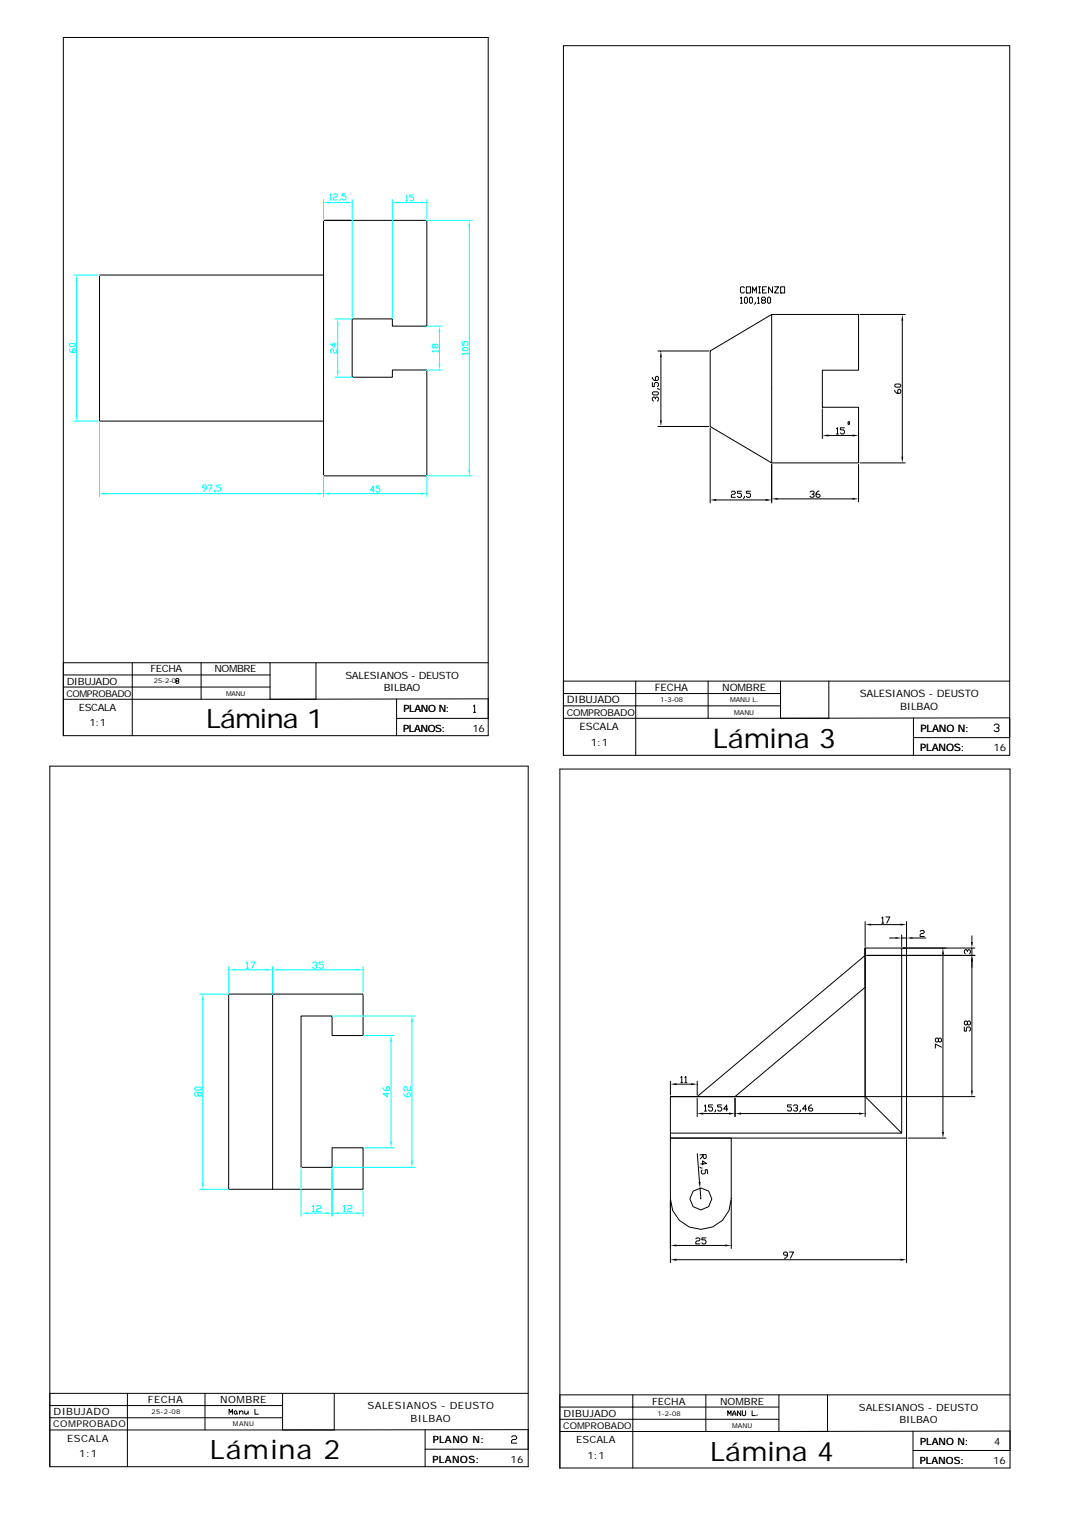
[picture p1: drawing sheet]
<svg xmlns="http://www.w3.org/2000/svg" width="210mm" height="297mm" viewBox="0 0 210 297" stroke-linecap="round" stroke-linejoin="round" font-family="sans-serif">
<path d="M19.5 53.9h43.9v28.6h-43.9zM63.4 68.2v-25h20.2v20.7h-6.7v-1.4h-7.9v11.4h7.9v-1.4h6.7v20.7h-20.2v-10.7" fill="none" stroke="#000" stroke-width=".2"/>
<path d="M14.5 53.9h4.7M15 55.1v26.2M14.5 82.5h4.7" fill="none" stroke="#0ff" stroke-width=".2"/>
<g fill="#0ff">
<path d="M15 53.9l.2 1.2h-.4z"/>
<path d="M14.8 81.3h.4l-.2 1.2z"/>
</g>
<path d="M13.6 68.5v.2l.4 .4h.5l.2-.2v-.4l-.2-.2-.3 .2v.6" fill="none" stroke="#0ff" stroke-width=".2"/>
<path d="M13.6 67.5l.2-.2h.7l.2 .4-.2 .2h-.7zM19.5 82.8v14.5M20.6 96.7h41.6M63.4 93.5v3.8" fill="none" stroke="#0ff" stroke-width=".2"/>
<g fill="#0ff">
<path d="M19.5 96.7l1.1-.2v.4z"/>
<path d="M62.3 96.5l1.1 .2-1.1 .2z"/>
</g>
<path d="M40.4 95.6h-.6l-.2-.4 .2-.2h.4l.2 .2v.6l-.4 .4h-.2M40.8 95h.7l-.5 1.2M42.1 96l-.2 .4M43.2 95h-.7v.4h.5l.2 .2v.4l-.2 .2h-.3l-.2-.2M63.4 93.5v3.8M64.5 96.7h18M83.6 93.5v3.8" fill="none" stroke="#0ff" stroke-width=".2"/>
<g fill="#0ff">
<path d="M63.4 96.7l1.1-.2v.4z"/>
<path d="M82.5 96.5l1.1 .2-1.1 .2z"/>
</g>
<path d="M83.9 43.2h8.6M91.9 44.4v47.6M73.3 96h-.7l.5-.8v1.2M74.4 95.2h-.7v.4h.5l.2 .2v.4l-.2 .2h-.3l-.2-.2M83.9 93.2h8.6" fill="none" stroke="#0ff" stroke-width=".2"/>
<g fill="#0ff">
<path d="M91.9 43.2l.2 1.2h-.4z"/>
<path d="M91.7 92h.4l-.2 1.2z"/>
</g>
<path d="M90.7 68.1h.8l.2 .4-.2 .2h-.8l-.2-.2zM91.7 69.3h-1.2l.2 .2M91.7 69.1v.4" fill="none" stroke="#0ff" stroke-width=".2"/>
<path d="M83.9 63.9h2.8M83.9 72.5h2.8M86.1 65.1v6.2M90.5 66.9v.8h.4v-.6l.2-.2h.4l.2 .2v.4l-.2 .2" fill="none" stroke="#0ff" stroke-width=".2"/>
<g fill="#0ff">
<path d="M86.1 63.9l.2 1.2h-.4z"/>
<path d="M85.9 71.3h.4l-.2 1.2z"/>
</g>
<path d="M65.6 62.5h3.1M65.6 73.9h3.1M66.1 63.7v9M85.2 67.6l.2-.2 .4 .2v.4l-.4 .2-.2-.2v-.4l-.3-.2-.2 .2v.4l.2 .2 .3-.2M85.8 68.6v.4M85.8 68.8h-1.1l.2 .2" fill="none" stroke="#0ff" stroke-width=".2"/>
<g fill="#0ff">
<path d="M66.1 62.5l.2 1.2h-.3z"/>
<path d="M66 72.7h.3l-.2 1.2z"/>
</g>
<path d="M63.4 39.1v3.8M64.5 39.7h3.4M69 39.1v23.1M65.5 67.2v.8l-.8-.6h1.2M65.9 68.4v.8h-.4l-.4-.8-.4 .2v.4l.2 .2" fill="none" stroke="#0ff" stroke-width=".2"/>
<path d="M63.4 43.2h5.6" fill="none" stroke="#000" stroke-width=".2"/>
<g fill="#0ff">
<path d="M63.4 39.7l1.1-.2v.4z"/>
<path d="M67.9 39.5l1.1 .2-1.1 .2z"/>
</g>
<path d="M64.6 38.2l.2-.2v1.2M64.6 39.2h.4M65.3 38.2l.2-.2h.4l.2 .2-.2 .4h-.4l-.2 .2v.4h.8M66.6 39l-.1 .4M67.8 38h-.8v.4h.6l.2 .2v.4l-.2 .2h-.4l-.2-.2M76.9 39.1v23.1M78 39.7h4.5M83.6 39.1v3.8" fill="none" stroke="#0ff" stroke-width=".2"/>
<g fill="#0ff">
<path d="M76.9 39.7l1.1-.2v.4z"/>
<path d="M82.5 39.5l1.1 .2-1.1 .2z"/>
</g>
<path d="M79.5 38.4l.2-.2v1.2M79.5 39.4h.4M81 38.2h-.8v.4h.6l.2 .2v.4l-.2 .2h-.4l-.2-.2M39.1 194.8h5.4M39.7 196v35.8M39.1 233h5.4" fill="none" stroke="#0ff" stroke-width=".2"/>
<g fill="none" stroke="#000" stroke-width=".2">
<path d="M12.4 7.3h83.2v136.8h-83.2zM12.4 129.9h83.2M12.4 134.6h40.5M12.4 132.2h40.5M25.9 129.9v14.2M34.9 133.4l.1 .4-.4 .1-.2-.3 .6-.3-.1-.4h-.3l-.2 .2 .2 .3M39.4 129.9v7.1M52.9 129.9v7.1l42.7-.1M61.9 129.9v7.1h-49.5M77.7 137v7.1M92.7 138.4l.3-.3v1.5M92.7 139.6h.5"/>
<path d="M77.7 140.8h17.9M44.8 194.8h8.6v38.2h-8.6zM53.4 194.8h17.7v8.1h-6.1v-3.8h-6v29.6h6v-3.8h6.1v8.1h-17.7"/>
</g>
<g fill="#0ff">
<path d="M39.7 194.8l.2 1.2h-.4z"/>
<path d="M39.5 231.8h.4l-.2 1.2z"/>
</g>
<path d="M38.8 214.2l.4-.2 .2 .2v.4l-.4 .2-.2-.2v-.4l-.2-.2-.5 .2v.4l.3 .2 .4-.2" fill="none" stroke="#0ff" stroke-width=".2"/>
<path d="M44.8 189.4v5.1M46.1 190h6M53.4 189.4v5.1M38.4 213h.8l.2 .4-.2 .2h-.8l-.3-.2z" fill="none" stroke="#0ff" stroke-width=".2"/>
<g fill="#0ff">
<path d="M44.8 190l1.3-.2v.4z"/>
<path d="M52.1 189.8l1.3 .2-1.3 .2z"/>
</g>
<path d="M48.3 188.7l.2-.2v1.2M48.3 189.7h.4M49.1 188.5h.9l-.7 1.2M53.4 189.4v5.1M54.7 190h15.2M71.1 189.4v5.1" fill="none" stroke="#0ff" stroke-width=".2"/>
<g fill="#0ff">
<path d="M53.4 190l1.3-.2v.4z"/>
<path d="M69.9 189.8l1.2 .2-1.2 .2z"/>
</g>
<path d="M61.2 188.7l.2-.2h.4l.3 .4-.5 .2M61.8 189.1l.3 .2-.3 .4h-.4l-.2-.2M63.3 188.5h-.8v.4h.6l.2 .2v.4l-.2 .2h-.4l-.2-.2M65.4 199.1h15.9M80.7 200.3v27.2M65.4 228.7h15.9" fill="none" stroke="#0ff" stroke-width=".2"/>
<g fill="#0ff">
<path d="M80.7 199.1l.2 1.2h-.4z"/>
<path d="M80.5 227.5h.4l-.2 1.2z"/>
</g>
<path d="M71.4 202.9h5.8M76.6 204.1v19.6M79.1 214.3v.2l.4 .4h.7l.2-.2v-.4l-.2-.2-.5 .2v.6M80.4 212.9v.8h-.5l-.4-.8-.4 .2v.4l.2 .2M71.4 224.9h5.8" fill="none" stroke="#0ff" stroke-width=".2"/>
<g fill="#0ff">
<path d="M76.6 202.9l.2 1.2h-.4z"/>
<path d="M76.4 223.7h.4l-.2 1.2z"/>
</g>
<path d="M75 213.1v.2l.4 .4h.7l.2-.2v-.4l-.2-.2-.5 .2v.6M75.9 214.1v.8l-.9-.6h1.3M59 229v9.3M60.2 237.7h3.6M65 229v9.3" fill="none" stroke="#0ff" stroke-width=".2"/>
<g fill="#0ff">
<path d="M59 237.7l1.2-.2v.4z"/>
<path d="M63.8 237.5l1.2 .2-1.2 .2z"/>
</g>
<path d="M61.2 236.4l.2-.2v1.2M61.2 237.4h.4M62 236.4l.2-.2h.5l.2 .2-.2 .4h-.5l-.2 .2v.4h.9M65 229v9.3M66.3 237.7h3.6M71.1 233.3v5" fill="none" stroke="#0ff" stroke-width=".2"/>
<g fill="#0ff">
<path d="M65 237.7l1.3-.2v.4z"/>
<path d="M69.9 237.5l1.2 .2-1.2 .2z"/>
</g>
<path d="M67.2 236.4l.3-.2v1.2M67.2 237.4h.5M68.1 236.4l.2-.2h.4l.2 .2-.2 .4h-.4l-.2 .2v.4h.8" fill="none" stroke="#0ff" stroke-width=".2"/>
<g fill="none" stroke="#000" stroke-width=".2">
<path d="M110.4 9h87.4v139h-87.4zM145 58.4l.2-.2v1.2M145 59.4h.4M145.8 56.4l-.2-.2h-.4l-.2 .2v.8l.2 .2h.4l.2-.2M146 58.2l.4 .2v.8l-.2 .2-.4-.2v-.8zM146.2 56.2h.8v1.2h-.8zM146.2 57.4h.1M147 58.2l.4 .2v.8l-.2 .2-.4-.2v-.8zM147.4 57.4v-1.2l.4 .8 .4-.8v1.2M148 59.2l-.2 .4M148.4 58.4l.2-.2v1.2M148.4 59.4h.4"/>
<path d="M148.6 56.2h.4M148.6 57.4h.4M148.8 56.2v1.2M149.4 58.8l-.2-.4 .2-.2h.4l.1 .4-.1 .2h-.4l-.2 .4 .2 .2h.4l.1-.2-.1-.4M149.4 56.8h.4M150.1 56.2h-.7v1.2h.7M150.5 58.2h.2l.2 .2v.8l-.2 .2h-.2l-.2-.2v-.8zM151.3 56.2v1.2l-.8-1.2v1.2M151.7 56.2h.8l-.8 1.2h.8M152.9 56.2h.8v1.2h-.8zM152.9 57.4h.1M127.8 77l.2-.2h.8l.2 .4-.2 .2h-.8z"/>
<path d="M127.8 73.9v.2l.4 .4h.6l.2-.1v-.5l-.2-.2-.4 .2v.6M127.8 75v.8h.4v-.6l.2-.2h.4l.2 .2v.4l-.2 .2M128.4 78l.2-.2 .4 .2v.4l-.2 .2M128.4 78.2l-.2-.4-.4 .2v.4l.2 .2M128.8 76.2l.4 .2M128.9 68.8h9.9M129.5 70v12.4M151.2 61.6l-12.1 7.2v14.8l12.1 7.1M151.2 61.6h17v10.9h-7.1v7.3h7.1v10.9h-17M151.2 61.6v29.1M168.5 61.6h8.8M175.3 76.5v.2l.4 .4h.6l.1-.2v-.4l-.1-.2-.4 .2v.6"/>
<path d="M175.5 75.2h.8l.1 .4-.1 .3h-.8l-.2-.3zM176.7 62.8v26.7M128.9 83.6h9.9M139.1 83.9v14.7M140.3 98h9.7M143.3 96.5l.1-.3h.4l.2 .3-.2 .3h-.4l-.1 .2v.5h.7M145.2 96.2h-.8v.4h.6l.2 .2v.5l-.2 .2h-.4l-.2-.2M145.8 97.3l-.2 .4M147 96.2h-.8v.4h.6l.2 .2v.5l-.2 .2h-.4l-.2-.2M151.2 91v7.6M152.3 97.7h14.7M158.7 96.4l.2-.2h.4l.2 .2v.2l-.4 .2"/>
<path d="M159.3 96.8l.2 .2v.2l-.2 .2h-.4l-.2-.2M160.4 96.2h-.1l-.4 .4v.6l.2 .2h.3l.2-.2-.2-.4h-.5M161.1 80.1v5.8M162.3 85.3h4.7M163.8 84l.2-.2v1.2M163.8 85h.4M165.4 83.8h-.8v.4h.6l.2 .2v.4l-.2 .2h-.4l-.2-.2M166.1 82.6h.3v.5h-.3zM168.2 91v7.3M168.2 84.7v5.7M168.5 90.7h8.8M110.4 138.3h42.5"/>
<path d="M110.4 135.9h42.5M110.4 133.5h87.4M124.5 133.5v14.5M138.7 133.5v7.2M152.9 133.5v7.2h44.9M162.3 133.5v7.2h-51.9M9.8 150.1h93.7v137.3h-93.7zM109.7 150.7h88.1v136.9h-88.1zM178.9 144.5h18.9M178.9 140.7v7.3M194.7 142.1l.3-.2h.5l.2 .2v.3l-.2 .2h-.3M195.5 142.6l.2 .3v.2l-.2 .2h-.5l-.3-.2"/>
<path d="M172.7 179.9l.2-.2v1.2M173.5 179.7h.8l-.6 1.2M169.5 193.2v-7.4v7.6l-25.5 21.5M169.5 187.2l-32.9 27.7h-5.3h59.7M169.5 180.6v4.9M169.5 193.7v25.1M169.8 187.2h21.2M170.6 181.2h5.8M172.7 180.9h.4M174.2 183.8h1.2M176.6 185.8h-7.1v29.1h-38.2v7.1M176.6 183.2v2.3"/>
<path d="M176.6 183.8h1M176.9 185.8h14.1M177.6 180.6v4.9M178.8 183.8h2.5M180.2 182.5l.2-.2h.4l.2 .2-.2 .4h-.4l-.2 .2v.4h.8M184.7 187v34.8M189.5 186.5l-.2-.4h-.2l-.2 .2v.4l.2 .2M189.5 186.3l.2-.2h.2l.2 .2v.4l-.2 .2M190.4 188.4v25.3M190.4 183.4v1.2M190.4 185.8v1.4M131.3 211.8v2.8"/>
<path d="M132.5 212.4h2.9M133.3 211.1l.2-.2v1.2M133.3 212.1h.5M134.2 211.1l.1-.2v1.2M134.2 212.1h.3M136.6 211.8v2.8M136.6 215.2v3.6M137.8 218.2h5M138 216.7l.2-.2v1.2M138 217.7h.4M139.6 216.5h-.8v.4h.6l.2 .2v.4l-.2 .2h-.4l-.2-.2M140.2 217.5l-.2 .4"/>
<path d="M141.4 216.5h-.8v.4h.6l.2 .2v.4l-.2 .2h-.4l-.2-.2M142.6 217.3h-.8l.5-.8v1.2M144 215.2v3.6M145.2 218.2h23.1M155 216.5h-.8v.4h.6l.2 .2v.4l-.2 .2h-.4l-.2-.2M155.4 216.7l.2-.2h.4l.2 .4-.4 .2M156 217.1l.2 .2-.2 .4h-.4l-.2-.2M156.8 217.5v.2l-.2 .2M158 217.3h-.8l.6-.8v1.2M159 216.5h-.2l-.4 .4v.6l.2 .2h.4l.2-.2-.2-.4h-.6M169.5 214.9l7.1 7.1M183.8 203.6l.2-.2 .4 .2v.4l-.2 .2-.4-.2v-.4l-.2-.2-.4 .2v.4l.2 .2 .4-.2"/>
<path d="M184.4 205.2l-1.2-.6v.8M188.9 201.2v.8h.4v-.6l.2-.2h.4l.2 .2v.4l-.2 .2M189.5 200.2l.2-.2 .4 .2v.4l-.2 .2-.4-.2v-.4l-.2-.2-.4 .2v.4l.2 .2 .4-.2M131.3 222h45.3v-36.2h1v37.2h-46.3zM131.3 223h11.9v11.9a6 6 0 0 1-5.9 6 6 6 0 0 1-6-6zM131.3 235.2v12.2M136.6 226l.4 5.6M137.1 228.7l.2 .2h.2M137.1 232.8l.2 2.1M137.2 228.1l1.2-.1-.8-.5 .1 .7M137.5 229.2l-.1 .3v.3l.2 .2h.4l.2-.2-.1-.6h.4l.1 .8M137.7 226.3l.1 .5 .4 .2 .1-.2v-.6l-1.2 .1"/>
<path d="M137.7 226.4l-.5 .7M143.2 235.2v9.4M177.6 223.3v24.1M177.9 223h7.4M132.5 246.8h43.9M132.5 244h9.5M136.3 242.7l.2-.2h.4l.2 .2-.2 .4h-.4l-.2 .2v.4h.8M138.3 242.5h-.8v.4h.6l.2 .2v.4l-.2 .2h-.4l-.2-.2M154.2 245.9h-.6l-.1-.2 .1-.4h.5l.1 .2v.6l-.4 .4h-.2M154.6 245.3h.8l-.6 1.2M9.8 273h93.7M9.8 277.8h45.6"/>
<path d="M9.8 275.4h45.6M25 273v14.4M40.2 273v7.2M44.9 277.1v-1l.3 .7 .4-.7v1M46.1 276.4l.3 .2v.3l-.2 .2-.3-.2v-.3zM46.4 276.9l.2 .2M46.9 276.8l.5-.4 .2 .2v.5M46.9 276.4v.7M47.9 276.4v.5l.2 .2 .5-.3M48.6 276.4v.7M49.9 276.1v1h.7M55.4 273v7.2l48.1-.1"/>
<path d="M65.5 273v7.2h-55.7M109.7 273.3h88.1M109.7 278.1h42.9M109.7 275.7h42.9M124 273.3v14.3M138.3 273.3v7.2M142.6 277.4v-1l.3 .7 .3-.7v1M143.5 277.4v-.3l.3-.7 .3 .7v.3M143.5 277.1h.6M145.1 276.4v1l-.6-1v1M145.4 276.4v.8l.2 .2 .5-.2v-.8M147.3 276.4v1h.7"/>
<path d="M148.3 277.2v.2M152.6 273.3v7.2l45.2-.1M162.1 273.3v7.2h-52.4M83.3 280.2v7.2M83.3 284h20.2M100.2 281.6l.3-.3h.5l.2 .3v.2l-.2 .2h-.5l-.3 .3v.5h1M178.8 280.4v7.2M178.8 284.2h19"/>
<circle cx="137.3" cy="234.9" r="2.15"/>
</g>
<g fill="#000">
<path d="M129.5 68.8l.1 1.2h-.3zM176.7 61.6l.2 1.2h-.3zM129.3 82.4h.3l-.1 1.2zM139.1 98l1.2-.3v.5zM150 97.7l1.2 .3-1.2 .2zM151.2 97.7l1.1-.2v.4zM161.1 85.3l1.2-.2v.4zM167 97.5l1.2 .2-1.2 .2zM167 85.1l1.2 .2-1.2 .2zM176.6 89.5h.3l-.2 1.2zM169.5 181.2l1.1-.2v.4zM175.4 183.6l1.2 .2-1.2 .2z"/>
<path d="M176.4 181l1.2 .2-1.2 .2zM177.6 183.8l1.2-.2v.4zM184.7 185.8l.2 1.2h-.4zM190.4 187.2l.2 1.2h-.4zM190.2 184.6h.4l-.2 1.2zM131.3 212.4l1.2-.2v.4zM135.4 212.2l1.2 .2-1.2 .2zM136.6 218.2l1.2-.2v.4zM142.8 218l1.2 .2-1.2 .2zM144 218.2l1.2-.2v.4zM168.3 218l1.2 .2-1.2 .2zM190.2 213.7h.4l-.2 1.2z"/>
<path d="M136.8 231.6h.4l-.1 1.2zM184.5 221.8h.4l-.2 1.2zM131.3 246.8l1.2-.2v.4zM131.3 244l1.2-.2v.4zM142 243.8l1.2 .2-1.2 .2zM176.4 246.6l1.2 .2-1.2 .2z"/>
</g>
<g font-size="5.3">
<text x="139.7" y="146.5">Lámina 3</text>
<text x="41.1" y="285.9">Lámina 2</text>
</g>
<g font-size="5.2">
<text x="40.4" y="142.7">Lámina 1</text>
<text x="139.1" y="286.2">Lámina 4</text>
</g>
<g font-size="2">
<text x="29.5" y="131.8">FECHA</text>
<text x="42" y="131.8">NOMBRE</text>
<text x="13.1" y="134.2">DIBUJADO</text>
<text x="67.7" y="133">SALESIANOS - DEUSTO</text>
<text x="75.2" y="135.4">BILBAO</text>
<text x="111" y="137.8">DIBUJADO</text>
<text x="128.3" y="135.4">FECHA</text>
<text x="141.5" y="135.4">NOMBRE</text>
<text x="168.4" y="136.6">SALESIANOS - DEUSTO</text>
<text x="15.4" y="139.3">ESCALA</text>
<text x="17.5" y="142.3">1:1</text>
<text x="79" y="143.4">PLANOS:</text>
<text x="79" y="139.6">PLANO N:</text>
<text x="92.6" y="143.4">16</text>
<text x="113.5" y="143">ESCALA</text>
<text x="176.3" y="139.1">BILBAO</text>
<text x="180.3" y="143.3">PLANO N:</text>
<text x="115.7" y="146.2">1:1</text>
<text x="180.3" y="147.2">PLANOS:</text>
<text x="194.6" y="147.2">16</text>
<text x="29" y="274.9">FECHA</text>
<text x="43.1" y="274.9">NOMBRE</text>
<text x="127.7" y="275.2">FECHA</text>
<text x="141.1" y="275.2">NOMBRE</text>
<text x="10.5" y="277.3">DIBUJADO</text>
<text x="72" y="276.1">SALESIANOS - DEUSTO</text>
<text x="80.4" y="278.6">BILBAO</text>
<text x="110.4" y="277.6">DIBUJADO</text>
<text x="168.2" y="276.4">SALESIANOS - DEUSTO</text>
<text x="176.2" y="278.8">BILBAO</text>
<text x="13.1" y="282.4">ESCALA</text>
<text x="15.5" y="285.5">1:1</text>
<text x="84.7" y="286.6">PLANOS:</text>
<text x="84.8" y="282.8">PLANO N:</text>
<text x="100" y="286.6">16</text>
<text x="112.9" y="282.7">ESCALA</text>
<text x="115.1" y="285.8">1:1</text>
<text x="180.2" y="286.8">PLANOS:</text>
<text x="180.2" y="283">PLANO N:</text>
<text x="194.6" y="286.8">16</text>
<text x="194.7" y="283">4</text>
</g>
<text font-size="1.9" x="111" y="140.2">COMPROBADO</text>
<g font-size="1.8">
<text x="13" y="136.5">COMPROBADO</text>
<text x="10.4" y="279.7">COMPROBADO</text>
<text x="110.3" y="280">COMPROBADO</text>
</g>
<g font-size="1.3">
<text x="30.2" y="133.9">25-2-0</text>
<text x="44.3" y="136.3">MANU</text>
<text x="129.3" y="137.6">1-3-08</text>
<text x="143" y="137.6">MANU L.</text>
<text x="143.8" y="140">MANU</text>
<text x="29.7" y="277.1">25-2-08</text>
<text x="45.6" y="279.5">MANU</text>
<text x="128.8" y="277.4">1-2-08</text>
<text x="143.4" y="279.7">MANU</text>
</g>
</svg>
